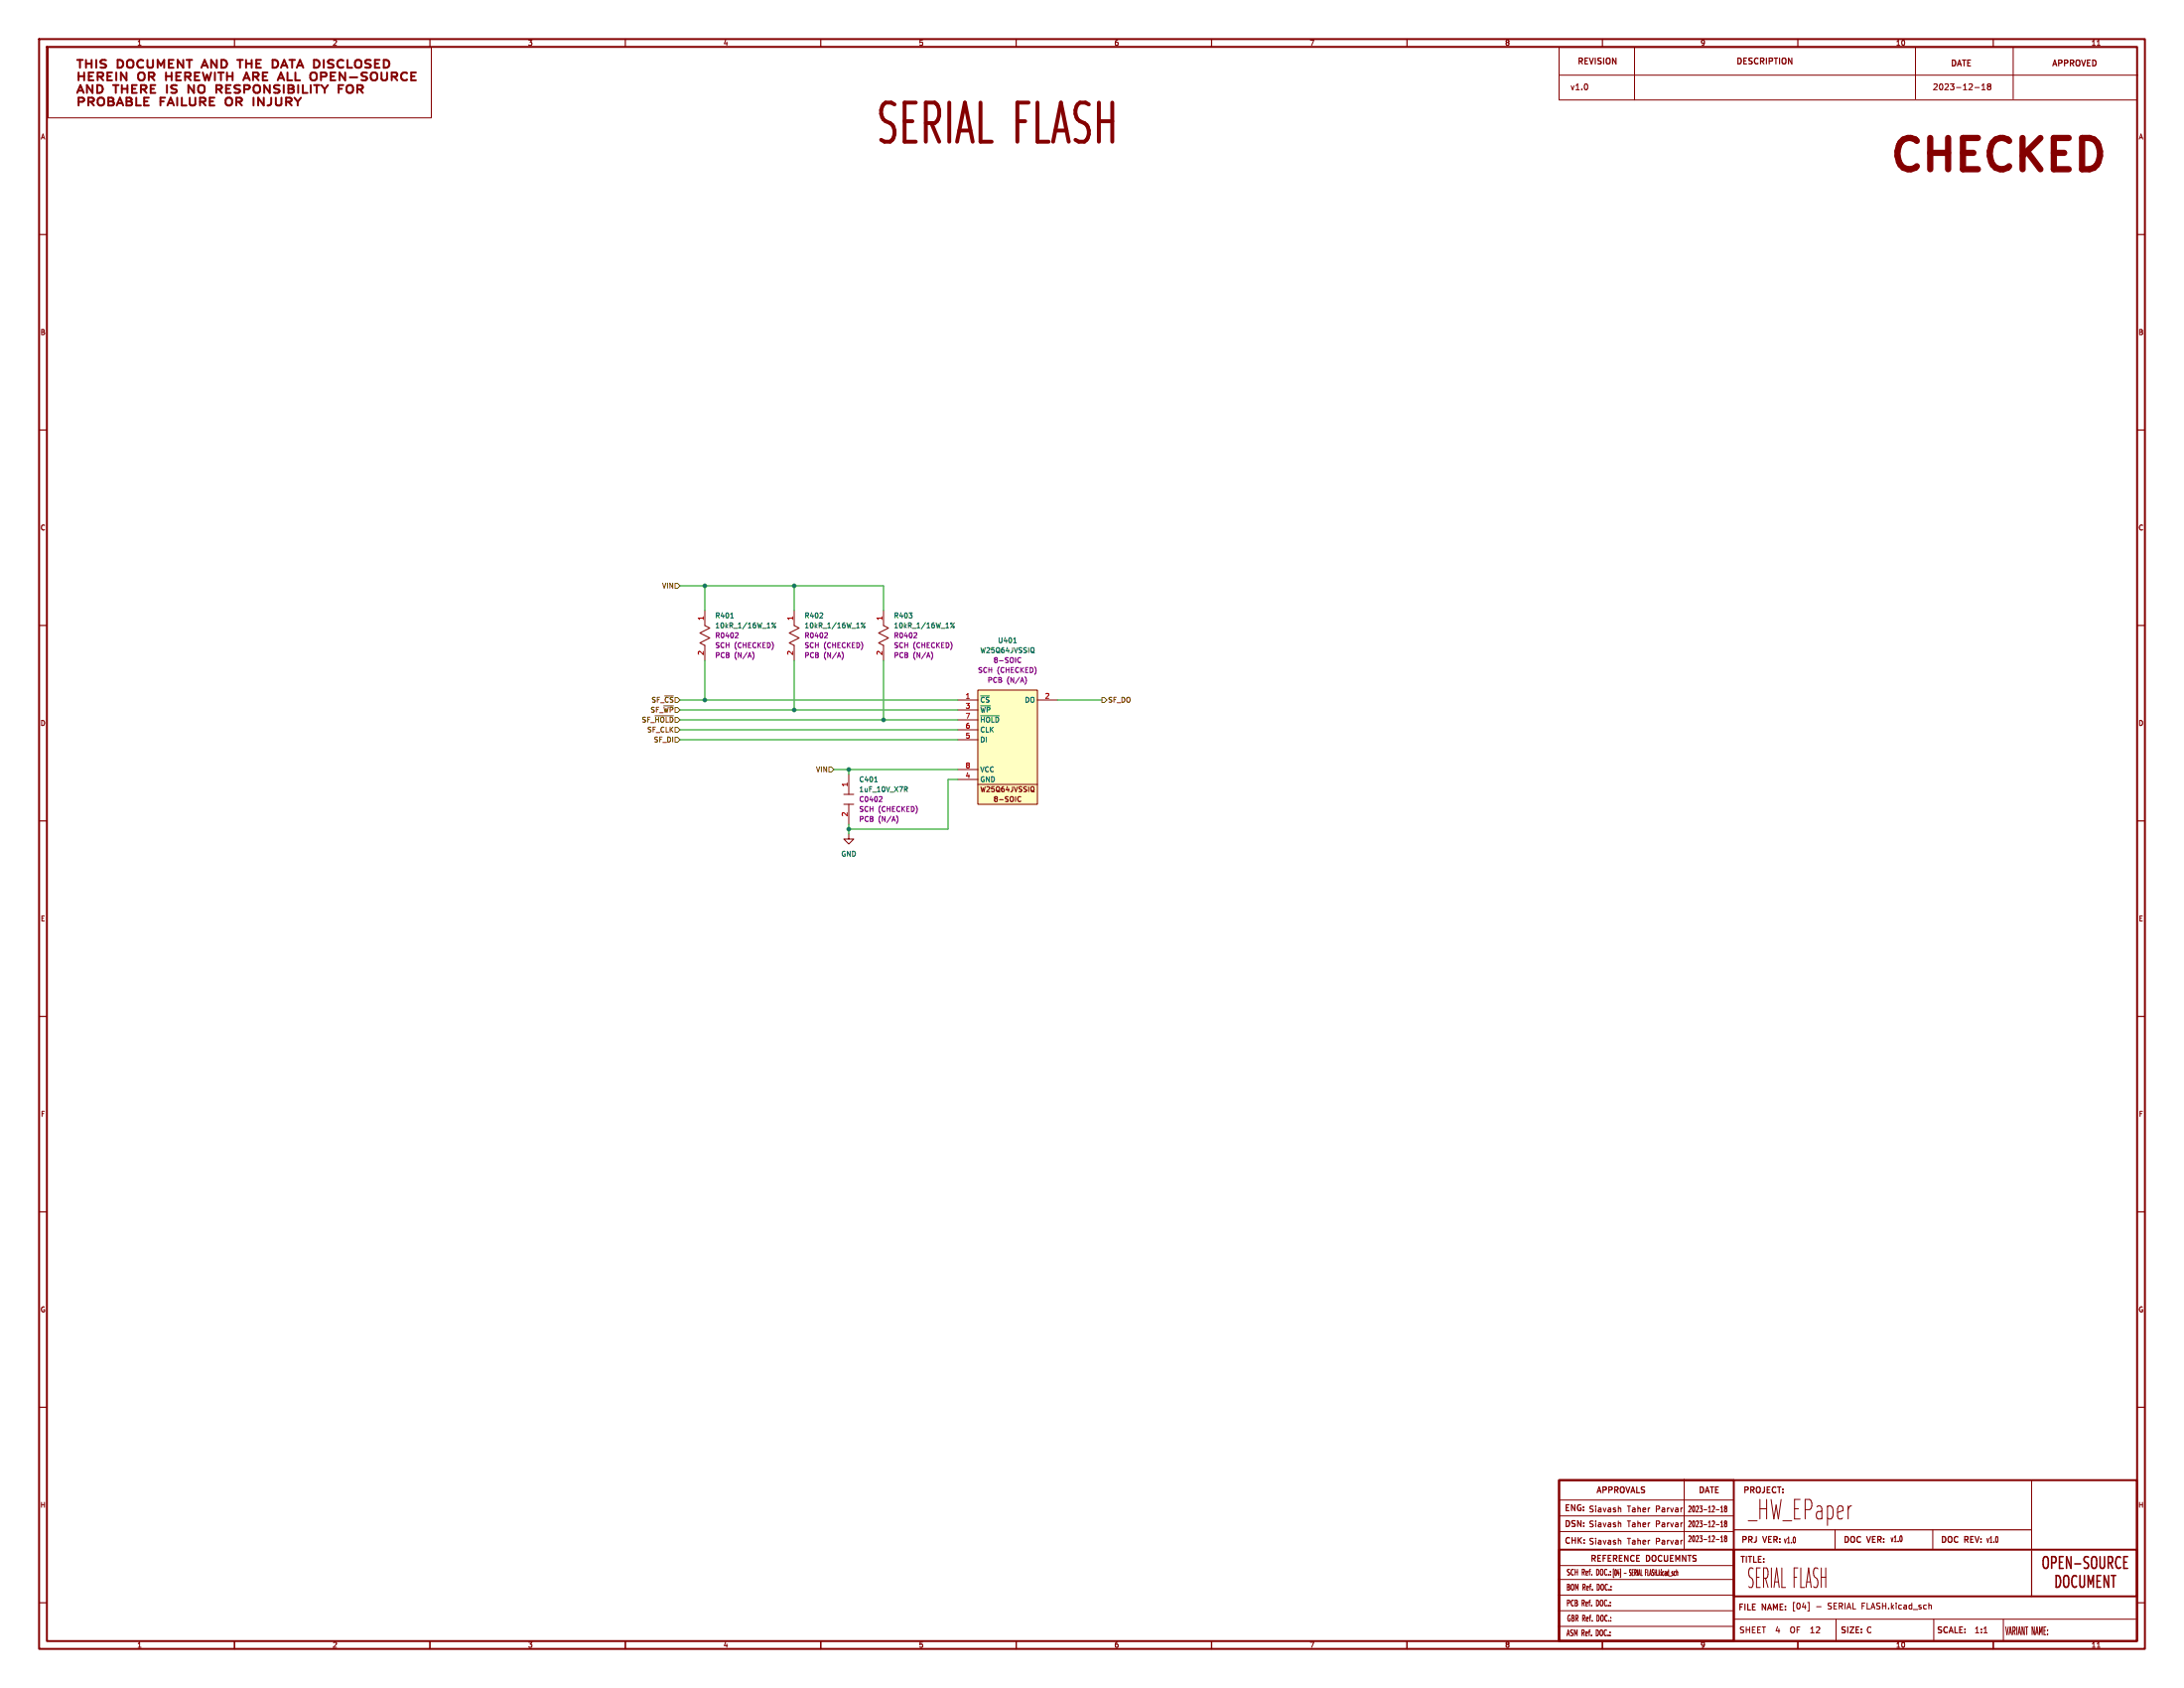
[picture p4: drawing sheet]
<svg xmlns="http://www.w3.org/2000/svg" width="559mm" height="432mm" viewBox="0 0 559 432" stroke-linecap="round" stroke-linejoin="round" font-family="sans-serif">
<g fill="none" stroke="#840000" stroke-width=".5">
<path d="M10 10h538.8v411.8h-538.8zM12 12h534.8v407.8h-534.8zM19.7 15.3h1.5M20.1 18.5v2M20.1 19.5h1.4M20.5 15.3v2M21.5 18.5v2M22 15.3v2M22 16.3h1.4M22.7 19.5h.9M23.4 15.3v2M23.9 18.5h-1.2v2"/>
<path d="M24.6 15.3v2M25 19.6l1.2-.1 .2-.6-.5-.4h-.9v2M25.6 19.6l.8 .9M27.1 15.4a1.04 1.04 0 0 0-1.4 .3l.2 .5 1.1 .4v.5a1.18 1.18 0 0 1-1.3 .1M27.5 19.5h.8M28.7 18.5h-1.2v2h1.2M29.7 18.5v2M30.1 15.3a1.07 1.07 0 0 1 1.4 1 1.07 1.07 0 0 1-1.4 1zM32.4 18.5v2l-1.5-2v2M32.6 15.6a.88 .88 0 0 1 .9-.3 .88 .88 0 0 1 .6 .7v.7a.85 .85 0 0 1-.8 .7 .85 .85 0 0 1-.8-.7zM36.6 15.5a.99 .99 0 0 0-1.5 .8 .99 .99 0 0 0 1.5 .8M37.7 15.3v1.6l.5 .4h.5l.4-.4v-1.6"/>
<path d="M38.1 19.6l1.2-.1 .2-.6-.5-.4h-.9v2M38.7 19.6l.8 .9M40.3 17.3v-2l.9 1.5 .8-1.5v2M42.5 19.5h1.4M42.5 18.5v2M43.2 16.3h.8M43.9 18.5v2M44.4 15.3h-1.2v2h1.2M45.1 19.5h.8M46.3 18.5h-1.2v2M46.9 15.3v2l-1.4-2v2M47.4 19.6l1.2-.1 .2-.6-.5-.4h-.9v2"/>
<path d="M47.7 15.3h1.4M48 19.6l.8 .9M48.4 15.3v2M49.9 19.5h.8M51.1 18.5h-1.2v2M51.5 17.3l.9-2 .8 2M51.8 16.8h1.2M51.9 18.5l.6 2 .5-1.4 .4 1.4 .6-2M55 18.5v2M55.5 15.3v2l-1.5-2v2M55.8 18.5h1.4M56.5 18.5v2"/>
<path d="M56.6 15.3a1.07 1.07 0 0 1 1.5 1 1.07 1.07 0 0 1-1.5 1zM58.1 18.5v2M58.1 19.5h1.4M59.5 18.5v2M60.7 15.3h1.4M61.4 15.3v2M62.5 20h1.2M63 16.3h1.4M63 15.3v2M64.4 15.3v2M64.7 19.6l1.2-.1 .3-.6-.5-.4h-1v2M65.3 19.6l.9 .9"/>
<path d="M65.6 16.3h.8M66.8 15.3h-1.2v2h1.2M67.2 19.5h.9M68.4 18.5h-1.2v2M69.7 15.3a1.07 1.07 0 0 1 1.5 1 1.07 1.07 0 0 1-1.5 1zM71.3 20h1.2M71.9 17.3l.8-2 .9 2M72.1 16.8h1.2M73.6 18.5v2M74 15.3h1.5M74.7 15.3v2M75.6 18.5v2"/>
<path d="M75.9 17.3l.9-2 .8 2M76.2 16.8h1.2M80.3 15.3a1.07 1.07 0 0 1 1.5 1 1.07 1.07 0 0 1-1.5 1zM82.1 19.6l1.2-.1 .3-.6-.5-.4h-1v2M82.8 15.3v2M84.6 19.5h.9M85.3 15.4a1.04 1.04 0 0 0-1.4 .3l.2 .5 1.1 .4v.5a1.18 1.18 0 0 1-1.3 .1M85.8 18.5h-1.2v2M87.8 15.5a.99 .99 0 0 0-1.5 .8 .99 .99 0 0 0 1.5 .8M88.3 18.5v2l-1.4-2v2M88.9 15.3v2h1.2M89.5 19.8h1.9"/>
<path d="M90.9 15.6a.88 .88 0 0 1 .9-.3 .88 .88 0 0 1 .7 .7v.7a.85 .85 0 0 1-.9 .7 .85 .85 0 0 1-.8-.7zM93.9 18.6a1.04 1.04 0 0 0-1.4 .3l.2 .5 1.1 .4 .1 .4M94.9 15.4a1.04 1.04 0 0 0-1.5 .3l.3 .5 1 .4v.5a1.18 1.18 0 0 1-1.3 .1M95.9 16.3h.9M97.1 15.3h-1.2v2h1.2M97.6 18.5v1.7M98.2 15.3a1.07 1.07 0 0 1 1.4 1 1.07 1.07 0 0 1-1.4 1zM99 18.5v1.7M100.2 19.6l1.2-.1 .2-.6-.4-.4h-1v2M100.8 19.6l.8 .9M104.1 18.7a.99 .99 0 0 0-1.2 .1 .99 .99 0 0 0-.2 1.3M105.2 19.5h.9"/>
<path d="M106.4 18.5h-1.2v2h1.2M20.1 26l1.2-.1 .2-.5-.4-.4h-1v2M22.6 26l1.2-.1 .2-.5-.4-.4h-1v2M23.2 26l.8 1M25.1 25.3a.88 .88 0 0 1 .9-.3 .88 .88 0 0 1 .6 .7v.6a.85 .85 0 0 1-.8 .7 .85 .85 0 0 1-.8-.7zM27.7 25h.9l.4 .4-.1 .4-.3 .1 .5 .4-.2 .6-1.2 .1zM27.7 25.9h.9M28.9 21.8h1.4M29.9 27l.8-2 .8 2M30.1 26.4h1.2M32.4 25h.8l.5 .4-.1 .4-.4 .1 .6 .4-.2 .6-1.2 .1zM32.4 25.9h.8"/>
<path d="M34.9 25v2h1.2M35.5 20.3a1.19 1.19 0 0 1 .4-1.8 .82 .82 0 0 1 1.1 .7l-.1 1.1M36.9 25.9h.8M38.1 25h-1.2v2h1.2M41.1 25.9h.8M42.2 25h-1.1v2M42.8 27l.9-2 .8 2M43.1 26.4h1.2M45.3 25v2M46.5 25v2h1.2M48.6 25v1.6l.4 .4h.5l.5-.4v-1.6M51.1 21.9a.97 .97 0 0 1 1.1 .2"/>
<path d="M51.2 26l1.2-.1 .2-.5-.5-.4h-.9v2M51.8 26l.8 1M52.2 23.5a.96 .96 0 0 1-1.1 .2M53.7 25.9h.8M54.9 25h-1.2v2h1.2M57.8 25.3a.88 .88 0 0 1 .9-.3 .88 .88 0 0 1 .7 .7v.6a.85 .85 0 0 1-.8 .7 .85 .85 0 0 1-.9-.7zM60.5 26l1.1-.1 .3-.5-.5-.4h-.9v2M60.9 22.8l.5 .4-.1 .4-.4 .2M61.1 26l.8 1M61.1 21.8l.3 .1M62.2 20.5l.9-2 .8 2M64.9 25v2"/>
<path d="M67.5 25v2l-1.4-2v2M69.4 25v1.4a.8 .8 0 0 1-1 .6M70.6 22.7l.7 .2 .2 .5-.4 .4h-.6M70.6 21.8l.9 .1M70.6 25v1.6l.5 .4h.4l.5-.4v-1.6M71.1 20.5l.8-2 .8 2M73.2 26l1.2-.1 .2-.5-.5-.4h-.9v2M73.8 26l.8 1M75.3 25l.9 1M76.2 26v1M77 25l-.8 1M79.5 20.3a1.19 1.19 0 0 1 .5-1.8 .82 .82 0 0 1 1.1 .7l-.2 1.1"/>
<path d="M82.2 21.8l.9 1M83.1 22.8v1M83.9 21.8l-.8 1M95 20.3a1.19 1.19 0 0 1 .5-1.8 .82 .82 0 0 1 1 .7l-.1 1.1M398.9 378.6h147.8v41.2h-147.8zM398.9 378.6h44.7v41.2h-44.7zM398.9 396.4h44.7v23.4h-44.7zM443.6 396.4h103.1v12h-103.1z"/>
</g>
<g fill="none" stroke="#840000" stroke-width=".3">
<path d="M60 10v2M110 10v2M160 10v2M210 10v2M260 10v2M310 10v2M360 10v2M410 10v2M460 10v2M510 10v2M10 60h2M546.8 60h2"/>
<path d="M10 110h2M546.8 110h2M10 160h2M546.8 160h2M10 210h2M546.8 210h2M10 260h2M546.8 260h2M10 310h2M546.8 310h2M10 360h2M546.8 360h2"/>
<path d="M443.6 391.3h76.2M519.8 396.7v11.7M10 410h2M60 419.8v2M110 419.8v2M160 419.8v2M210 419.8v2M260 419.8v2M310 419.8v2M360 419.8v2M410 419.8v2M460 419.8v2"/>
<path d="M510 419.8v2M546.8 410h2"/>
</g>
<g fill="none" stroke="#840000" stroke-width=".25">
<path d="M12.3 12.1h98.1v18h-98.1zM398.9 12.1h147.8v13.5h-147.8zM398.9 19.2h148.1M418.2 12.1v13.5M490.1 12.1v13.2M515.1 12.1v13.2M536.6 11.6h.7M505.3 22.4h1.1M507.1 23h.8M507.1 21.9l.4-.4v1.5M508.8 22.1l-.3 .3 .1 .4 .2 .2 .4-.1 .2-.2-.1-.5-.2-.1M508.8 22.1l-.3-.3 .3-.3h.4l.2 .2-.3 .4"/>
<path d="M508.8 22.1h.3M180.3 156.2v3.8l1.3 .7-2.5 1.2 2.5 1.3-2.5 1.3 1.2 .6v3.8M203.2 156.2v3.8l1.3 .7-2.6 1.2 2.6 1.3-2.6 1.3 1.3 .6v3.8M226.1 156.2v3.8l1.2 .7-2.5 1.2 2.5 1.3-2.5 1.3 1.3 .6v3.8M245.1 179.1h5.1M250.2 176.5h15.2v29.2h-15.2zM265.4 179.1h5.1M217.2 198.1v5.1M245.1 181.6h5.1M245.1 199.4h5.1M245.1 189.2h5.1M245.1 186.7h5.1"/>
<path d="M245.1 184.2h5.1M245.1 196.9h5.1M215.9 203.2h2.5M215.9 205.7h2.5M217.2 213.4v1.2h1.2l-1.2 1.3-1.3-1.3h1.3M217.2 205.7v5.1M250.2 200.7h15.2M260.5 204.9l.3 .1 .4-.1M261.2 203.9l-.4-.1-.3 .2M264.4 201.3l.2 .4-.2 .7 .2 .2M430.9 378.4v17.8M519.8 378.6v17.6"/>
<path d="M398.9 383.7h44.7M398.9 387.8h44.7M398.9 391.8h44.7M414.3 385.8l.4 .2v.8M414.3 389.6l.4 .2v.8M414.3 394l.4 .2v.8M439.1 390h.8M439.1 386.2h.8M439.1 393.8h.8M440.3 390.6h.6M440.3 385.7l.3-.4v1.5M440.3 389.5l.3-.4v1.5"/>
<path d="M440.3 393.3l.3-.4v1.5M440.3 386.8h.6M440.3 394.4h.6M441.4 389.7l-.2 .3 .2 .6 .4-.3-.2-.6M441.4 389.7a.34 .34 0 0 1-.2-.5 .34 .34 0 0 1 .6 0 .34 .34 0 0 1-.2 .5M441.4 385.9a.34 .34 0 0 1-.2-.5 .34 .34 0 0 1 .6 0 .34 .34 0 0 1-.2 .5M441.4 385.9l-.2 .3 .2 .6 .4-.3-.2-.6M441.4 393.5a.34 .34 0 0 1-.2-.5 .34 .34 0 0 1 .6 0 .34 .34 0 0 1-.2 .5M441.4 393.5l-.2 .3 .2 .6 .4-.3-.2-.6M441.4 389.7h.2M441.4 385.9h.2M441.4 393.5h.2"/>
<path d="M469.5 391.3v4.9M494.5 391.3v4.9M398.7 404h44.7M398.7 408h44.7M398.7 412h44.7M398.7 416h44.7M398.9 400.5h44.7M443.6 414.2h102.9M458.4 416.2l-.2 .5 .2 .9M462.5 409.9h.4v2.2h-.4M463.3 417.7h.9M463.3 416.6l.4-.4v1.5"/>
<path d="M464.8 411h1.1M469.8 414.2v5.3M493.6 410.7h.5l.1 .9M494.8 414.2v5.3M507.6 417.7h.9M512.6 414.2v5.4M536.6 421.4h.7"/>
</g>
<g fill="none" stroke="#840000" stroke-width=".4">
<path d="M523 398.3l.2-.1 .6 .1a2.55 2.55 0 0 1-.2 2.9l-.6-.1a2.96 2.96 0 0 1 0-2.8zM524.9 399.8h.8l.3-.3 .1-.7-.4-.6h-.8v3M526.9 399.6h.7M527.9 398.2h-1v3h1M529.9 398.2v3l-1.2-3v3M534.4 398.3l-.3-.1a.79 .79 0 0 0-.9 .7 .79 .79 0 0 0 .8 .9 .75 .75 0 0 1 .3 1 .75 .75 0 0 1-1.1 .3M535.4 398.3l.2-.1 .6 .1a2.54 2.54 0 0 1-.2 2.9l-.6-.1a2.98 2.98 0 0 1 0-2.8zM537.3 398.2v2.4l.4 .6 .6-.1 .2-.5v-2.4M539.4 399.8h.8l.3-.3 .1-.7-.4-.6h-.8v3M539.9 399.8l.7 1.4M542.6 398.5l-.4-.3a1.27 1.27 0 0 0-.9 1.7 1.1 1.1 0 0 0 .9 1.3l.4-.3M543.4 399.6h.7"/>
<path d="M544.4 398.2h-1v3h1M526.1 403h.5a2 2 0 0 1 0 3h-.5zM528.3 403.2l.2-.2 .5 .2a2.55 2.55 0 0 1-.2 2.8l-.5-.1a2.98 2.98 0 0 1 0-2.7zM530.8 400.1h1.6M531.3 403.3l-.4-.3a1.27 1.27 0 0 0-.8 1.7 1.1 1.1 0 0 0 .8 1.3l.4-.3M532.2 403v2.5l.4 .5h.3l.4-.5v-2.5M534.3 406v-3l.6 2.2 .7-2.2v3M536.6 404.5h.6M537.5 403h-.9v3h.9M539.5 403v3l-1.1-3v3M540.2 403h1.1M540.8 403v3"/>
</g>
<g fill="none" stroke="#006464" stroke-width=".25">
<path d="M186.9 158.1h.7M198.5 159.3l-1 1.3M221.3 159.3l-.9 1.3M244.2 159.3l-1 1.3M259.3 164.4h.7M264.4 165.7l.2 .4-.2 .8 .2 .2M223.8 200h.7M250.9 183.1h4.7M231.4 201.2h.5l.3 .3-.2 .3-.6 .1M231.7 201.9l.5 .6"/>
<circle cx="197.7" cy="159.5" r=".18"/>
<circle cx="220.6" cy="159.5" r=".18"/>
<circle cx="243.4" cy="159.5" r=".18"/>
<circle cx="198.3" cy="160.4" r=".18"/>
<circle cx="221.2" cy="160.4" r=".18"/>
<circle cx="244" cy="160.4" r=".18"/>
</g>
<path d="M188.6 161.9l.3 .2-.1 .3-.7 .7h.8M192.6 166.8a1.47 1.47 0 0 1-.1 1.9M211.5 161.9l.2 .2v.3l-.8 .7h.8M215.5 166.8a1.47 1.47 0 0 1-.1 1.9M234.3 161.9l.3 .2-.1 .3-.7 .7h.8M238.3 166.8a1.47 1.47 0 0 1 0 1.9M260.5 169.3l.3 .2 .4-.1M261.2 168.3l-.4-.1-.3 .2M262.3 173.2a1.47 1.47 0 0 1 0 1.9M225.4 203.8l.3 .2-.1 .3-.7 .7h.8M229.4 208.7a1.47 1.47 0 0 1 0 1.9" fill="none" stroke="#840084" stroke-width=".25"/>
<path d="M250.2 176.5h15.2v29.2h-15.2z" fill="#ffffc2" stroke="#ffffc2" stroke-width=".25"/>
<path d="M172.7 149.2h.7l.6 .7-.6 .6h-.7zM281.9 178.4h.7l.6 .7-.6 .6h-.7zM167.6 183.1h4.7M172.7 188.6h.7l.6 .6-.6 .7h-.7zM172.7 186.1h.7l.6 .6-.6 .6h-.7zM212.1 196.2h.6l.7 .7-.7 .6h-.6z" fill="none" stroke="#725600" stroke-width=".25"/>
<g fill="none" stroke="#009600" stroke-width=".25">
<path d="M174 149.9h52.1v6.3M180.3 149.9v6.3M203.2 149.9v6.3M174 179.1h71.1M180.3 168.9v10.2M203.2 168.9v12.7M226.1 168.9v15.3M270.5 179.1h11.4M174 186.7h71.1M174 184.2h71.1M174 189.2h71.1M174 181.6h71.1"/>
<path d="M213.4 196.9h31.7M217.2 196.9v1.2M245.1 199.4h-2.5v12.7h-25.4M217.2 210.8v2.6"/>
</g>
<g fill="#009600" stroke="#009600" stroke-width=".25">
<circle cx="226.1" cy="184.2" r=".46"/>
<circle cx="217.2" cy="212.1" r=".46"/>
<circle cx="217.2" cy="196.9" r=".46"/>
<circle cx="203.2" cy="149.9" r=".46"/>
<circle cx="180.3" cy="149.9" r=".46"/>
<circle cx="203.2" cy="181.6" r=".46"/>
<circle cx="180.3" cy="179.1" r=".46"/>
</g>
<text font-size="13.9" fill="#840000" x="223.6" y="38.2">SERIAL FLASH</text>
<text font-size="11.1" fill="#840000" x="481.8" y="46.1">CHECKED</text>
<g font-size="7" fill="#840000">
<text x="447.2" y="389.1">_HW_EPaper</text>
<text x="446.9" y="406.6">SERIAL FLASH</text>
</g>
<g font-size="2.8" fill="#840000">
<text x="19.2" y="23">THIS</text>
<text x="30.2" y="23">DOCUMENT</text>
<text x="53" y="23">AND</text>
<text x="63.1" y="23">THE</text>
<text x="72.8" y="23">DATA</text>
<text x="84.4" y="23">DISCLOSED</text>
<text x="513" y="418.5">VARIANT NAME:</text>
</g>
<g font-size="2.1" fill="#840000">
<text x="403.5" y="16.9">REVISION</text>
<text x="444.1" y="16.9">DESCRIPTION</text>
<text x="499" y="17.4">DATE</text>
<text x="524.9" y="17.4">APPROVED</text>
<text x="401.7" y="23.3">v1.0</text>
<text x="494.4" y="23.3">2023-12-18</text>
<text x="408.3" y="382.4">APPROVALS</text>
<text x="434.5" y="382.4">DATE</text>
<text x="445.9" y="382.4">PROJECT:</text>
<text x="400.2" y="386.9">ENG: Siavash</text>
<text x="416.3" y="387.1">Taher</text>
<text x="423.6" y="387.1">Parvar</text>
<text x="431.8" y="387.1">2023-12-18</text>
<text x="400.2" y="391">DSN: Siavash</text>
<text x="400.2" y="395.3">CHK: Siavash</text>
<text x="416.3" y="390.9">Taher</text>
<text x="416.3" y="395.3">Taher</text>
<text x="423.6" y="390.9">Parvar</text>
<text x="423.6" y="395.3">Parvar</text>
<text x="431.8" y="390.9">2023-12-18</text>
<text x="431.8" y="394.7">2023-12-18</text>
<text x="445.4" y="395.1">PRJ</text>
<text x="451.3" y="395.1">VER:v1.0</text>
<text x="471.6" y="395.1">DOC</text>
<text x="477.9" y="395.1">VER: v1.0</text>
<text x="496.4" y="395.1">DOC</text>
<text x="502.8" y="395.1">REV: v1.0</text>
<text x="406.8" y="399.9">REFERENCE</text>
<text x="421.3" y="399.9">DOCUEMNTS</text>
<text x="445.1" y="400.2">TITLE:</text>
<text x="400.7" y="407.1">BOM Ref. DOC.:</text>
<text x="400.7" y="403.3">SCH Ref. DOC.:[04]</text>
<text x="415.6" y="403.3">- SERIAL FLASH.kicad_sch</text>
<text x="400.7" y="411.2">PCB Ref. DOC.:</text>
<text x="444.6" y="412.3">FILE</text>
<text x="450.9" y="412.3">NAME: [04]</text>
<text x="467.7" y="411.9">SERIAL FLASH.kicad_sch</text>
<text x="400.7" y="418.8">ASM Ref. DOC.:</text>
<text x="400.8" y="415.1">GBR Ref. DOC.:</text>
<text x="444.9" y="418">SHEET</text>
<text x="454.6" y="418">4</text>
<text x="458.9" y="418">OF</text>
<text x="464.7" y="418">12</text>
<text x="470.8" y="418.2">SIZE: C</text>
<text x="495.4" y="418.2">SCALE:</text>
<text x="505.1" y="418">1:1</text>
</g>
<g font-size="1.8" fill="#840000">
<text x="35" y="11.9">1</text>
<text x="85" y="11.9">2</text>
<text x="135" y="11.9">3</text>
<text x="185" y="11.9">4</text>
<text x="235" y="11.9">5</text>
<text x="285" y="11.9">6</text>
<text x="335" y="11.9">7</text>
<text x="385" y="11.9">8</text>
<text x="435" y="11.9">9</text>
<text x="485" y="11.9">10</text>
<text x="535" y="11.9">11</text>
<text x="10.3" y="35.9">A</text>
<text x="547.1" y="35.9">A</text>
<text x="10.3" y="85.9">B</text>
<text x="547.1" y="85.9">B</text>
<text x="10.3" y="135.9">C</text>
<text x="547.1" y="135.9">C</text>
<text x="10.3" y="185.9">D</text>
<text x="547.1" y="185.9">D</text>
<text x="250.7" y="202.8">W25Q64JVSSIQ</text>
<text x="254.1" y="205.3">8-SOIC</text>
<text x="10.3" y="235.9">E</text>
<text x="547.1" y="235.9">E</text>
<text x="10.3" y="285.9">F</text>
<text x="547.1" y="285.9">F</text>
<text x="10.3" y="335.9">G</text>
<text x="547.1" y="335.9">G</text>
<text x="10.2" y="385.9">H</text>
<text x="547" y="385.9">H</text>
<text x="35" y="421.7">1</text>
<text x="85" y="421.7">2</text>
<text x="135" y="421.7">3</text>
<text x="185" y="421.7">4</text>
<text x="235" y="421.7">5</text>
<text x="285" y="421.7">6</text>
<text x="335" y="421.7">7</text>
<text x="385" y="421.7">8</text>
<text x="435" y="421.7">9</text>
<text x="485" y="421.7">10</text>
<text x="535" y="421.7">11</text>
</g>
<g font-size="1.8" fill="#725600">
<text x="169.3" y="150.7">VIN</text>
<text x="166.6" y="179.9">SF_~{CS}</text>
<text x="283.4" y="179.9">SF_DO</text>
<text x="164.1" y="185">SF_~{HOLD}</text>
<text x="166.3" y="182.5">SF_~{WP}</text>
<text x="165.5" y="187.6">SF_CLK</text>
<text x="167.2" y="190.1">SF_DI</text>
<text x="208.7" y="197.7">VIN</text>
</g>
<g font-size="1.8" fill="#a90000">
<text x="180.1" y="158.8" transform="rotate(-90 180.1 158.8)">1</text>
<text x="202.9" y="158.8" transform="rotate(-90 202.9 158.8)">1</text>
<text x="225.8" y="158.8" transform="rotate(-90 225.8 158.8)">1</text>
<text x="180.1" y="167.7" transform="rotate(-90 180.1 167.7)">2</text>
<text x="202.9" y="167.7" transform="rotate(-90 202.9 167.7)">2</text>
<text x="225.8" y="167.7" transform="rotate(-90 225.8 167.7)">2</text>
<text x="246.9" y="178.8">1</text>
<text x="267.3" y="178.8">2</text>
<text x="246.9" y="181.4">3</text>
<text x="246.9" y="183.9">7</text>
<text x="246.9" y="189">5</text>
<text x="246.9" y="186.4">6</text>
<text x="246.9" y="196.6">8</text>
<text x="216.9" y="201.4" transform="rotate(-90 216.9 201.4)">1</text>
<text x="246.9" y="199.1">4</text>
<text x="216.9" y="209" transform="rotate(-90 216.9 209)">2</text>
</g>
<g font-size="1.8" fill="#006464">
<text x="182.9" y="158.3">R401</text>
<text x="182.9" y="160.9">10kR_1/16W_1%</text>
<text x="205.7" y="158.3">R402</text>
<text x="205.7" y="160.9">10kR_1/16W_1%</text>
<text x="228.6" y="158.3">R403</text>
<text x="228.6" y="160.9">10kR_1/16W_1%</text>
<text x="250.7" y="167.2">W25Q64JVSSIQ</text>
<text x="255.2" y="164.7">U401</text>
<text x="250.7" y="179.9">~{CS}</text>
<text x="262.1" y="179.9">DO</text>
<text x="250.7" y="182.5">~{WP}</text>
<text x="250.7" y="185">~{HOLD}</text>
<text x="250.7" y="190.1">DI</text>
<text x="250.7" y="187.6">CLK</text>
<text x="250.7" y="197.7">VCC</text>
<text x="219.7" y="200.3">C401</text>
<text x="219.7" y="202.8">1uF_10V_X7R</text>
<text x="250.7" y="200.3">GND</text>
<text x="215.1" y="219.3">GND</text>
</g>
<g font-size="1.8" fill="#840084">
<text x="182.9" y="166">SCH</text>
<text x="182.9" y="163.4">R0402</text>
<text x="187.9" y="166">(CHECKED)</text>
<text x="205.7" y="166">SCH</text>
<text x="205.7" y="163.4">R0402</text>
<text x="210.7" y="166">(CHECKED)</text>
<text x="228.6" y="166">SCH</text>
<text x="228.6" y="163.4">R0402</text>
<text x="233.6" y="166">(CHECKED)</text>
<text x="182.9" y="168.5">PCB</text>
<text x="187.9" y="168.5">(N/A)</text>
<text x="205.7" y="168.5">PCB</text>
<text x="210.7" y="168.5">(N/A)</text>
<text x="228.6" y="168.5">PCB</text>
<text x="233.6" y="168.5">(N/A)</text>
<text x="250.1" y="172.3">SCH</text>
<text x="254.1" y="169.8">8-SOIC</text>
<text x="255.1" y="172.3">(CHECKED)</text>
<text x="252.6" y="174.9">PCB</text>
<text x="257.6" y="174.9">(N/A)</text>
<text x="219.7" y="207.9">SCH</text>
<text x="219.7" y="205.3">C0402</text>
<text x="224.7" y="207.9">(CHECKED)</text>
<text x="219.7" y="210.4">PCB</text>
<text x="224.7" y="210.4">(N/A)</text>
</g>
</svg>
